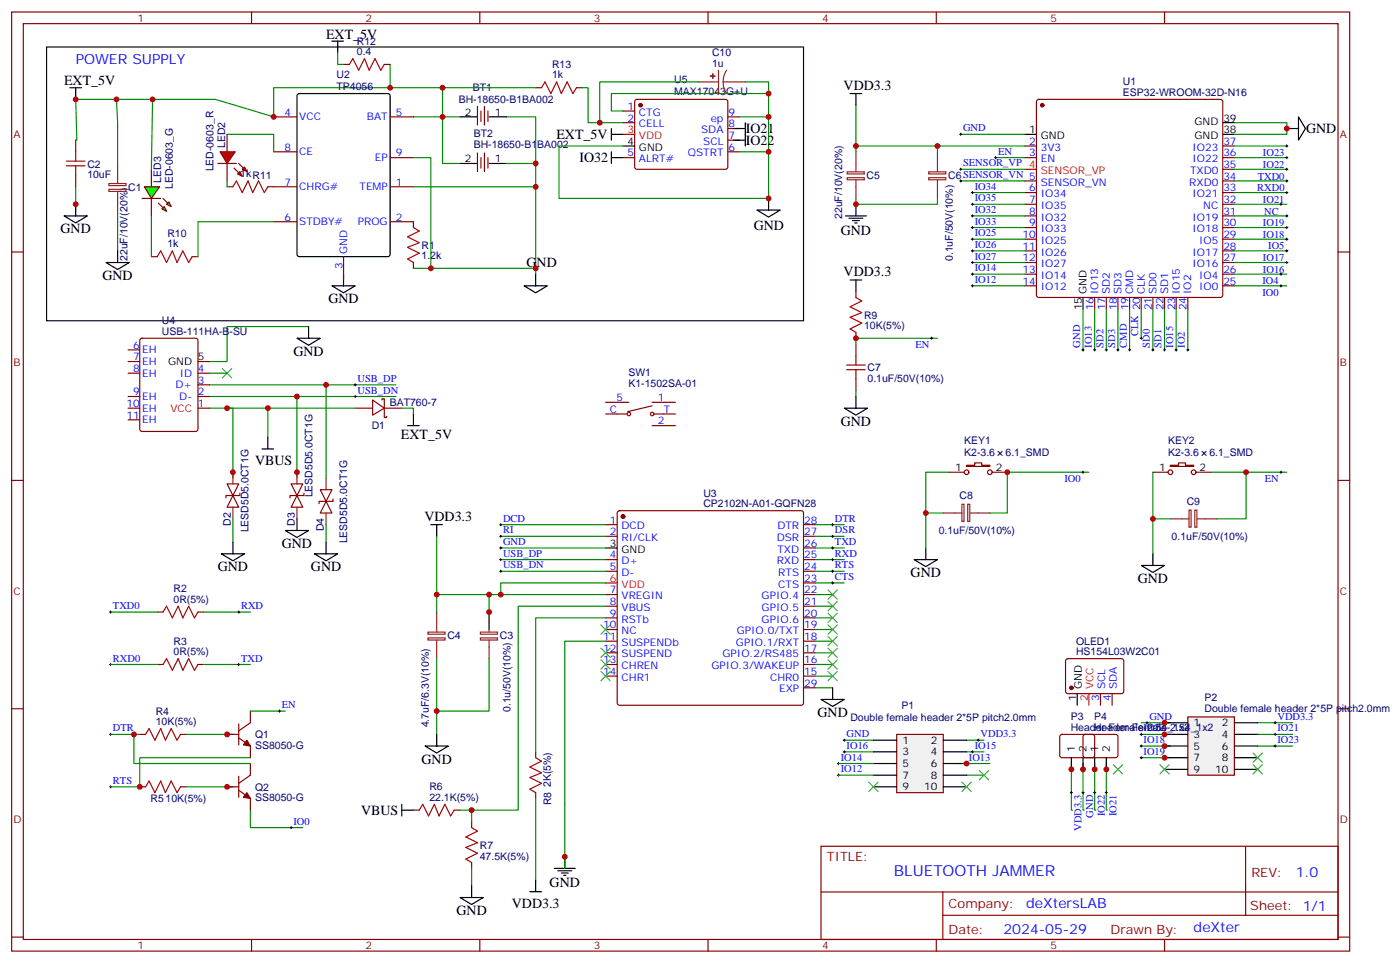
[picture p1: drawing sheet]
<svg xmlns="http://www.w3.org/2000/svg" width="424mm" height="292mm" viewBox="0 0 424 292" stroke-linecap="round" stroke-linejoin="round" font-family="sans-serif">
<g fill="none" stroke="#870000" stroke-width=".35">
<path d="M3.5 3.6h405.4v284.4h-405.4zM7.1 7.2h398.2v277.2h-398.2zM76.2 3.6v3.6M145.3 3.6v3.6M214.5 3.6v3.6M283.6 3.6v3.6M352.8 3.6v3.6M144.6 32.2v5.7M145.7 33.6v3.2M146.8 32.2v5.7M147.8 33.6v3.2M314.2 30.3l.5-.2h55l.5 .2 .2 .5v58.6l-.2 .5-.5 .2h-55l-.5-.3-.2-.4v-58.6z"/>
<path d="M310.4 44.2h3.6M310.4 47.7h3.6M310.4 54.8h3.6M310.4 58.3h3.6M370.4 44.2h3.5M370.4 47.7h3.5M370.4 51.3h3.5M370.4 54.8h3.5M370.4 58.3h3.5M3.5 76.3h3.6M310.4 61.8h3.6M310.4 65.4h3.6"/>
<path d="M310.4 68.9h3.6M310.4 72.4h3.6M310.4 76h3.6M310.4 79.5h3.6M370.4 61.8h3.5M370.4 65.4h3.5M370.4 68.9h3.5M370.4 72.4h3.5M370.4 76h3.5M370.4 79.5h3.5M405.3 76.3h3.6M259.3 88.3v1.8"/>
<path d="M310.4 83h3.6M310.4 86.5h3.6M331.6 90.1v3.5M335.1 90.1v3.5M338.7 90.1v3.5M342.2 90.1v3.5M345.7 90.1v3.5M349.2 90.1v3.5M352.8 90.1v3.5M356.3 90.1v3.5M359.8 90.1v3.5M370.4 83h3.5"/>
<path d="M370.4 86.5h3.5M259.3 100.6v1.8M259.3 104.2v3.5M259.3 114.8v3.5M107.6 123.6h5.3M112.9 121.1l3.5 2.5-3.5 2.1zM115.7 121.1v-.3h.7v5.6h.7v-.4M116.4 123.6h5.3M3.5 145.5h3.6M68.8 146.5h3.5l-1.7 3.5zM70.6 150l1.7 3.6h-3.5zM72.7 149.3v.7h-4.3v.7"/>
<path d="M88.2 146.5h3.5l-1.7 3.5zM90 150l1.7 3.6h-3.5zM92.1 149.3v.7h-4.3v.7M97 148.3h3.5l-1.7 3.5zM98.8 151.8l1.7 3.5h-3.5zM100.9 151.1v.7h-4.2v.7M183.4 158.9h3.6M187.2 154.8l.5-.2h55l.5 .2 .2 .5v57.5l-.2 .5-.5 .2h-55l-.5-.2-.2-.5v-57.5zM243.4 158.9h3.5M287.5 143h4.6M292.8 140.9h2.5v-.7h2.1v.7h2.5v.3h-7.1zM300.6 143h4.6"/>
<path d="M349.2 143h4.6M354.5 140.9h2.5v-.7h2.1v.7h2.5v.3h-7.1zM362.3 143h4.6M405.3 145.5h3.6M183.4 162.4h3.6M183.4 169.4h3.6M183.4 173h3.6M243.4 162.4h3.5M243.4 169.4h3.5M243.4 173h3.5M243.4 176.5h3.5M243.4 165.9h3.5"/>
<path d="M47.6 185.3h1.8M60 185.3h1.7M183.4 180h3.6M183.4 183.6h3.6M183.4 187.1h3.6M183.4 190.6h3.6M183.4 194.1h3.6M183.4 197.7h3.6M243.4 180h3.5M243.4 183.6h3.5M243.4 187.1h3.5M243.4 190.6h3.5"/>
<path d="M243.4 194.1h3.5M243.4 197.7h3.5M3.5 214.6h3.6M47.6 201.2h1.8M60 201.2h1.7M72.3 219.2v6.3M75.8 215.3v3.5l-3.5 2.5M183.4 201.2h3.6M183.4 204.7h3.6M243.4 201.2h3.5M243.4 204.7h3.5M243.4 208.2h3.5"/>
<path d="M405.3 214.6h3.6M42.3 222.4h1.8M42.3 238.2h1.8M54.7 222.4h1.7M54.7 238.2h1.7M68.8 222.4h3.5M68.8 238.2h3.5M72.3 223.4l3.5 2.5v3.5M72.3 239.3l3.5 2.5v3.5M72.3 235.1v6.3M75.8 231.2v3.5l-3.5 2.5M162.3 227.6v1.8"/>
<path d="M162.3 240v1.8M125.2 245.3h1.8M137.6 245.3h1.7M142.9 248.8v1.8M248.7 256.2h156.6v28.2h-156.6zM377.3 256.2v20.9M142.9 261.2v1.7M248.7 270.1h156.5M285.6 277.1h119.6M285.6 270.1v14.1M3.5 283.7h3.6M76.2 284.4v3.6"/>
<path d="M145.3 284.4v3.6M214.5 284.4v3.6M283.6 284.4v3.6M352.8 284.4v3.6M405.3 283.7h3.6"/>
<circle cx="292.8" cy="143" r=".71"/>
<circle cx="299.9" cy="143" r=".71"/>
<circle cx="354.5" cy="143" r=".71"/>
<circle cx="361.6" cy="143" r=".71"/>
</g>
<g fill="none" stroke="#000" stroke-width=".35">
<path d="M14.1 14.2h229.3v82.9h-229.3zM100.5 12.5h3.6M102.3 12.5v3.5M21.2 26.6h3.5M22.9 26.6v3.5M139.3 35.4h5.3M148.2 35.4h5.3M257.5 28.3h3.6M259.3 28.3v3.6M370.4 37.1h3.5M389.8 38.9h3.5M393.3 35.4l2.2 3.5-2.2 3.5z"/>
<path d="M310.4 40.7h3.6M370.4 40.7h3.5M19.4 65.4h7.1l-3.6 2.1zM22.9 61.8v3.6M32.1 79.5h7.1l-3.6 2.1zM35.6 76v3.5M256.1 65.4h6.4M257.2 66.1h4.2M258.2 66.8h2.1M258.9 67.5h.7M259.3 61.8v3.6M93.5 98.9v3.5"/>
<path d="M100.5 86.5h7.1l-3.5 2.2zM104.1 83v3.5M158.7 86.5h7.1l-3.5 2.2zM162.3 83v3.5M257.5 84.8h3.6M259.3 84.8v3.5M328.1 90.1v3.5M90 102.4h7l-3.5 2.1zM79.4 135.9h3.5M81.1 132.4v3.5M123.5 128.9h3.5M125.2 125.3v3.6"/>
<path d="M255.8 123.6h7l-3.5 2.1zM259.3 120.1v3.5M90 157.1v3.5M130.5 158.9h3.6M132.3 158.9v3.5M67 167.7h7.1l-3.5 2.1zM70.6 164.1v3.6M86.4 160.6h7.1l-3.5 2.1zM95.2 167.7h7.1l-3.5 2.1zM98.8 164.1v3.6M183.4 165.9h3.6M276.9 169.4h7.1l-3.5 2.2z"/>
<path d="M280.5 165.9v3.5M345.7 171.2h7.1l-3.6 2.1zM349.2 167.7v3.5M248.7 211.8h7.1l-3.6 2.1zM252.2 208.2v3.6M128.8 225.9h7l-3.5 2.1zM132.3 222.4v3.5M121.7 245.3h3.5M121.7 243.5v3.6M171.1 259.4v3.5M139.3 271.7h7.1l-3.5 2.2zM142.9 268.2v3.5"/>
<path d="M160.5 270h3.5M162.3 266.5v3.5M167.9 262.9h6.4M169 263.6h4.2M170 264.3h2.2M170.7 265h.7"/>
</g>
<path d="M310.4 51.3h3.6M183.4 176.5h3.6" fill="none" stroke="#f00" stroke-width=".35"/>
<g fill="#870000" stroke="#870000" stroke-width=".35">
<path d="M74.8 224.1l1 1.8-2.1-.4z"/>
<path d="M74.8 240l1 1.8-2.1-.4z"/>
<circle cx="315.7" cy="31.9" r=".53"/>
<circle cx="188.7" cy="156.4" r=".53"/>
</g>
<g fill="none" stroke="#008700" stroke-width=".35">
<path d="M134.1 35.4v-8.8h-51.2v8.8l-17.6-5.3h-42.4l.4 12.3h-.4M153.5 35.4h8.8v47.6M259.3 31.9v12.3h51.1M373.9 37.1h15.9v3.6h-15.9M22.9 56.6v7M259.3 44.2v1.8M284 44.2v1.8M291 40.7h19.4M291 51.3h19.4M291 54.8h19.4M294.6 58.3h15.8M301.6 47.7h8.8"/>
<path d="M373.9 47.7h15.9M373.9 51.3h15.9M373.9 54.8h15.9M373.9 58.3h15.9M373.9 44.2h15.9M35.6 63.6v12.4M259.3 60.1v1.7h24.7v-1.7M294.6 61.8h15.8M294.6 65.4h15.8M294.6 68.9h15.8M294.6 72.4h15.8M294.6 76h15.8"/>
<path d="M294.6 79.5h15.8M373.9 61.8h15.9M373.9 65.4h15.9M373.9 68.9h15.9M373.9 72.4h15.9M373.9 76h15.9M373.9 79.5h15.9M93.5 98.9h-24.7v10.6h-5.3M294.6 83h15.8M294.6 86.5h15.8M328.1 93.6v12.3M331.6 93.6v12.3"/>
<path d="M335.1 93.6v12.3M338.7 93.6v12.3M342.2 93.6v12.3M345.7 93.6v8.8M349.2 93.6v12.3M352.8 93.6v12.3M356.3 93.6v12.3M359.8 93.6v12.3M373.9 83h15.9M373.9 86.5h15.9M63.5 116.5h56.4M98.8 116.5v28.2"/>
<path d="M259.3 118.3v1.8M284 102.4h-24.7v1.8M63.5 120.1h56.4M63.5 123.6h7.1v21.1M68.8 123.6h38.8M81.1 123.6v8.8M90 120.1v24.6M121.7 123.6h3.5v1.7M70.6 157.1v7M98.8 158.9v5.2M151.7 158.9h31.7M246.9 158.9h8.9"/>
<path d="M280.5 155.3h5.3M287.5 143h-7v22.9M329.8 143h-24.6v12.3h-5.3M349.2 143v24.7M349.2 157.1h5.3M366.9 143h22.9M377.5 143v14.1h-8.8M132.3 162.4v22.9M151.7 173h31.7M151.7 169.4h31.7M151.7 165.9h31.7M151.7 162.4h31.7"/>
<path d="M183.4 176.5h-31.7v3.5M246.9 176.5h8.9M246.9 173h8.9M246.9 169.4h8.9M246.9 165.9h8.9M246.9 162.4h8.9M33.5 185.3h14.1M61.7 185.3h14.1M132.3 199.4v23M132.3 180h51.1M148.2 199.4v15.9h-15.9M148.2 180v10.6"/>
<path d="M183.4 183.6h-26.4v61.7h-17.7M183.4 187.1h-21.1v40.5M183.4 194.1h-12.3v68.8M246.9 197.7h5.3M246.9 194.1h5.3M246.9 190.6h5.3M246.9 187.1h5.3M246.9 183.6h5.3M246.9 180h5.3M33.5 201.2h14.1M61.7 201.2h14.1M75.8 215.3h10.6"/>
<path d="M246.9 201.2h5.3M246.9 204.7h5.3M246.9 208.2h5.3M345.7 218.8h8.8M381 218.8h10.6M33.5 222.4h8.8M40.6 222.4v8.8h35.2M56.4 222.4h14.2M56.4 238.2h14.2M75.8 229.4h-33.5v8.8h-8.8M255.8 224.1h8.8M255.8 227.6h8.8"/>
<path d="M289.3 231.2h10.6M292.8 224.1h5.3M292.8 227.6h5.3M292.8 234.7h5.3M324.6 231.2v14.1h.3M328.1 231.2v14.1h.3M331.6 231.2v14.1h.4M335.1 231.2v14.1h.4M345.7 222.4h8.8M345.7 225.9h8.8M345.7 229.4h8.8M381 222.4h10.6"/>
<path d="M381 225.9h10.6M75.8 245.3v5.3h15.9M142.9 245.3v3.5M162.3 241.8v24.7M142.9 262.9v5.3"/>
</g>
<g fill="none" stroke="#8c2424" stroke-width=".35">
<path d="M33 55.6h5.2v.6h-5.2zM33 57.3h5.2v.7h-5.2zM35.6 49.5v6M35.6 58v5.6M256.6 52h5.2v.7h-5.2zM256.6 53.8h5.2v.6h-5.2zM259.3 46v6M259.3 54.4v5.7M281.3 52h5.2v.7h-5.2zM281.3 53.8h5.2v.6h-5.2zM284 46v6M284 54.4v5.7"/>
<path d="M70.6 143v3.5M70.6 153.6v3.5M90 143v3.5M90 153.6v3.5M98.8 144.7v3.6M98.8 155.3v3.6M285.8 155.3h5.6M291.4 152.7h.6v5.2h-.6zM293.2 152.7h.6v5.2h-.6zM293.9 155.3h6M354.5 157.1h5.7M360.2 154.4h.6v5.2h-.6z"/>
<path d="M361.9 154.4h.7v5.2h-.7zM362.7 157.1h6M129.6 191.4h5.2v.6h-5.2zM129.6 193.1h5.2v.7h-5.2zM132.3 185.3v6M132.3 193.8v5.6M145.5 191.4h5.2v.6h-5.2zM145.5 193.1h5.2v.7h-5.2zM148.2 185.3v6M148.2 193.8v5.6"/>
</g>
<g fill="none" stroke="#000" stroke-width=".3">
<path d="M290.7 40.7h.7M290.7 51.3h.7M290.7 54.8h.7M291 40.3v.7M291 50.9v.7M291 54.4v.7M294.2 58.3h.7M294.6 58v.7M301.3 47.7h.7M301.6 47.4v.7M389.5 47.7h.7M389.5 51.3h.7"/>
<path d="M389.5 54.8h.7M389.5 58.3h.7M389.5 44.2h.7M389.8 43.9v.7M389.8 47.4v.7M389.8 50.9v.7M389.8 54.4v.7M389.8 58v.7M294.2 61.8h.7M294.2 65.4h.7M294.2 68.9h.7M294.2 72.4h.7"/>
<path d="M294.2 76h.7M294.2 79.5h.7M294.6 61.5v.7M294.6 65v.7M294.6 68.5v.8M294.6 72.1v.7M294.6 75.6v.7M294.6 79.1v.7M387.7 61.8h.7M388.1 61.5v.7M389.5 65.4h.7M389.5 68.9h.7"/>
<path d="M389.5 72.4h.7M389.5 76h.7M389.5 79.5h.7M389.8 65v.7M389.8 68.5v.8M389.8 72.1v.7M389.8 75.6v.7M389.8 79.1v.7M294.2 83h.7M294.2 86.5h.7M294.6 82.7v.7M294.6 86.2v.7"/>
<path d="M387.7 83h.7M387.7 86.5h.7M388.1 82.7v.7M388.1 86.2v.7M107.2 116.5h.7M107.6 116.2v.7M107.6 119.7v.7M281.9 102.4h.7M282.2 102.1v.7M327.7 105.9h.7M328.1 105.6v.7M331.3 105.9h.7"/>
<path d="M331.6 105.6v.7M334.8 105.9h.7M335.1 105.6v.7M338.3 105.9h.7M338.7 105.6v.7M341.8 105.9h.7M342.2 105.6v.7M345.4 102.4h.7M345.7 102.1v.7M348.9 105.9h.7M349.2 105.6v.7M352.4 105.9h.7"/>
<path d="M352.8 105.6v.7M356 105.9h.7M356.3 105.6v.7M359.5 105.9h.7M359.8 105.6v.7M107.2 120.1h.7M151.3 158.9h.7M151.7 158.5v.7M251.9 158.9h.7M252.2 158.5v.7M327.7 143h.7M328.1 142.6v.7"/>
<path d="M387.7 143h.7M388.1 142.6v.7M151.3 173h.7M151.3 169.4h.7M151.3 165.9h.7M151.3 162.4h.7M151.7 162v.7M151.7 165.6v.7M151.7 169.1v.7M151.7 172.6v.7M251.9 176.5h.7M251.9 173h.7"/>
<path d="M251.9 169.4h.7M251.9 165.9h.7M251.9 162.4h.7M252.2 162v.7M252.2 165.6v.7M252.2 169.1v.7M252.2 172.6v.7M252.2 176.1v.7M33.2 185.3h.7M33.5 185v.7M72 185.3h.7M72.3 185v.7"/>
<path d="M33.2 201.2h.7M33.5 200.8v.7M72 201.2h.7M72.3 200.8v.7M84.3 215.3h.7M84.7 214.9v.8M347.1 218.8h.7M347.5 218.5v.7M385.9 218.8h.7M386.3 218.5v.7M33.2 222.4h.7M33.2 238.2h.7"/>
<path d="M33.5 222v.7M33.5 237.9v.7M253.6 231.2h.8M253.6 234.7h.8M254 230.8v.7M254 234.4v.7M255.4 224.1h.7M255.4 227.6h.7M255.8 223.8v.7M255.8 227.3v.7M292.5 231.2h.7M292.8 230.8v.7"/>
<path d="M294.2 227.6h.7M294.6 227.3v.7M296 224.1h.7M296.3 223.8v.7M324.2 240h.7M324.6 239.6v.7M327.7 240h.7M328.1 239.6v.7M331.3 240h.7M331.6 239.6v.7M334.8 240h.7M335.1 239.6v.7"/>
<path d="M345.4 222.4h.7M345.4 225.9h.7M345.4 229.4h.7M345.7 222v.7M345.7 225.5v.7M345.7 229.1v.7M385.9 222.4h.7M385.9 225.9h.7M386.3 222v.7M386.3 225.5v.7M87.8 250.6h.7M88.2 250.2v.7"/>
</g>
<g fill="none" stroke="#3c3" stroke-width=".35">
<path d="M67.4 111.6l2.8 2.8M70.2 111.6l-2.8 2.8M250.8 178.6l2.8 2.8M253.6 178.6l-2.8 2.8M182 189.2l2.9 2.8M182 196.3l2.9 2.8M182 199.8l2.9 2.8M184.9 189.2l-2.9 2.8M184.9 196.3l-2.9 2.8M184.9 199.8l-2.9 2.8M250.8 199.8l2.8 2.8M250.8 196.3l2.8 2.8"/>
<path d="M250.8 192.7l2.8 2.8M250.8 189.2l2.8 2.8M250.8 185.7l2.8 2.8M250.8 182.1l2.8 2.9M253.6 199.8l-2.8 2.8M253.6 196.3l-2.8 2.8M253.6 192.7l-2.8 2.8M253.6 189.2l-2.8 2.8M253.6 185.7l-2.8 2.8M253.6 182.1l-2.8 2.9M182 203.3l2.9 2.8M184.9 203.3l-2.9 2.8"/>
<path d="M250.8 203.3l2.8 2.8M253.6 203.3l-2.8 2.8M296.7 233.3l2.8 2.8M299.5 233.3l-2.8 2.8"/>
</g>
<path d="M259.3 90.1l1.8 1-3.6 1.8 3.6 1.8-3.6 1.4 3.6 1.7-3.6 1.8 1.8 1M256.5 111.9h5.6M256.5 110.5h5.6M259.3 107.7v2.8M259.3 111.9v2.9M49.4 185.3l1-1.7 1.8 3.5 1.8-3.5 1.4 3.5 1.7-3.5 1.8 3.5 1.1-1.8M49.4 201.2l1-1.8 1.8 3.6 1.8-3.6 1.4 3.6 1.7-3.6 1.8 3.6 1.1-1.8M44.1 222.4l1.1-1.8 1.7 3.5 1.8-3.5 1.4 3.5 1.8-3.5 1.7 3.5 1.1-1.7M44.1 238.2l1.1-1.7 1.7 3.5 1.8-3.5 1.4 3.5 1.8-3.5 1.7 3.5 1.1-1.8M162.3 229.4l1.7 1.1-3.5 1.7 3.5 1.8-3.5 1.4 3.5 1.8-3.5 1.7 1.8 1.1M127 245.3l1.1-1.8 1.7 3.6 1.8-3.6 1.4 3.6 1.8-3.6 1.7 3.6 1.1-1.8M142.9 250.6l1.7 1-3.5 1.8 3.5 1.8-3.5 1.4 3.5 1.7-3.5 1.8 1.8 1.1" fill="none" stroke="#a10000" stroke-width=".35"/>
<path d="M271.6 222.4h14.2v17.6h-14.2z" fill="#f0f0f0" stroke="#870000" stroke-width=".35"/>
<path d="M264.6 224.1h7M264.6 227.6h7M264.6 231.2h7M264.6 234.7h7M264.6 238.2h7M285.8 224.1h7M285.8 227.6h7M285.8 231.2h7M285.8 234.7h7M285.8 238.2h7" fill="none" stroke="#000" stroke-width=".35"/>
<path d="M254 231.2h10.6M254 234.7h10.6" fill="none" stroke="#008700" stroke-width=".35"/>
<path d="M263.2 236.8l2.8 2.8M266 236.8l-2.8 2.8M291.4 236.8l2.8 2.8M294.2 236.8l-2.8 2.8" fill="none" stroke="#3c3" stroke-width=".35"/>
<path d="M359.8 217.1h14.1v17.6h-14.1z" fill="#f0f0f0" stroke="#870000" stroke-width=".35"/>
<g fill="none" stroke="#000" stroke-width=".35">
<path d="M90.2 28.5l.5-.2h26.8l.6 .5 .1 48.2-.5 .7h-27l-.7-.4v-48.3zM139.3 49.5h5.3M148.2 49.5h5.3M188.7 44.2h3.6M326.3 210v3.5M352.8 218.8h7M373.9 218.8h7.1M352.8 222.4h7M352.8 225.9h7M352.8 229.4h7M352.8 232.9h7M373.9 222.4h7.1"/>
<path d="M373.9 225.9h7.1M373.9 229.4h7.1M373.9 232.9h7.1"/>
</g>
<path d="M337.3 231.5l2.8 2.9M340.1 231.5l-2.8 2.9M351.4 231.5l2.8 2.9M354.2 231.5l-2.8 2.9M379.6 231.5l2.8 2.9M379.6 228l2.8 2.8M382.4 231.5l-2.8 2.9M382.4 228l-2.8 2.8" fill="none" stroke="#3c3" stroke-width=".35"/>
<g fill="none" stroke="#870000" stroke-width=".35">
<path d="M82.9 35.4h7.1M118.2 35.4h7M188.7 33.6h3.6M188.7 37.1h3.6M192.5 30.3l.5-.2h26.8l.5 .2 .2 .5-.1 20-.6 .5-27.1-.1-.4-.6v-19.8zM220.5 38.9h3.5M220.5 35.4h3.5M82.9 46h7.1M82.9 56.6h7.1M118.2 47.7h7M118.2 56.6h7M144.6 46.3v5.7"/>
<path d="M145.7 47.7v3.2M146.8 46.3v5.7M147.8 47.7v3.2M188.7 47.7h3.6M220.5 46h3.5M220.5 42.4h3.5M82.9 67.1h7.1M104.1 77.7v7.1M118.2 67.1h7M38.8 113h3.5M38.8 109.5h3.5M38.8 105.9h3.5"/>
<path d="M42.6 102.6l.4-.2h16.3l.6 .4 .1 27.1-.5 .7h-16.5l-.6-.4-.1-27.1zM60 116.5h3.5M60 113h3.5M60 109.5h3.5M38.8 123.6h3.5M38.8 120.1h3.5M38.8 127.1h3.5M60 123.6h3.5M60 120.1h3.5M323 199.6l.5-.2 16.5 .1 .4 .6v9.5l-.7 .4-16.5-.1-.4-.6v-9.2zM333.4 210v3.5M336.9 210v3.5"/>
</g>
<path d="M35.3 30.1l.3 7v12.4M125.2 35.4h14.1M134.1 35.4v14.1h5.2M153.5 49.5h8.8M63.5 113h5.3" fill="none" stroke="#008700" stroke-width=".35"/>
<g fill="#870000" stroke="#870000" stroke-width=".35">
<circle cx="324.6" cy="208.2" r=".53"/>
<circle cx="194" cy="31.9" r=".53"/>
</g>
<path d="M188.7 40.7h3.6M329.8 210v3.5" fill="none" stroke="#f00" stroke-width=".35"/>
<g fill="#f00" stroke="#870000" stroke-width=".35">
<path d="M66.7 46h4.6l-2.5 3.5z"/>
<path d="M66 49.5h5.6z"/>
</g>
<g fill="#870000" stroke="#870000" stroke-width=".35">
<path d="M72.3 49.5l1.4 1.4z"/>
<path d="M70.9 50.9l1.4 1.4z"/>
</g>
<g fill="#f00" stroke="#870000" stroke-width=".35">
<path d="M73.4 51.3l.7-.7 .7 1.4z"/>
<path d="M72 52.7l.7-.7 .7 1.4z"/>
</g>
<path d="M45.9 51.3v5.3M68.8 40.7v5.3M68.8 49.5v5.3M45.9 60.1v5.3" fill="none" stroke="#870000" stroke-width=".35"/>
<g fill="#0f0" stroke="#870000" stroke-width=".35">
<path d="M49 63.3l.7-.8 .7 1.5z"/>
<path d="M50.4 61.8l.8-.7 .7 1.4z"/>
</g>
<g fill="#870000" stroke="#870000" stroke-width=".35">
<path d="M48 61.5l1.4 1.4z"/>
<path d="M49.4 60.1l1.4 1.4z"/>
</g>
<path d="M43 60.1h5.7z" fill="#f00" stroke="#870000" stroke-width=".35"/>
<path d="M43.7 56.6h4.6l-2.4 3.5z" fill="#0f0" stroke="#870000" stroke-width=".35"/>
<g fill="none" stroke="#008700" stroke-width=".35">
<path d="M102.3 16v3.5h1.8M118.2 19.5v7.1M46.2 30.1l-.3 21.2M134.1 26.6h28.2M176.4 26.6h1.8v10.5h10.5M188.7 33.6h-3.5v-5.3h47.6v7.1M211.7 24.8h-30v12.3M224 35.4h8.8v10.6M225.8 24.8h7v3.5M68.8 40.7h14.1v5.3M68.8 54.8v1.8M125.2 47.7h5.3v33.5"/>
<path d="M125.2 56.6h37.1M188.7 44.2h-19.4v15.9h63.5v-14.1h-8.8M45.9 65.4v12.3M82.9 67.1h-22.9v10.6M125.2 81.2h37.1"/>
</g>
<path d="M105.8 19.5l1.1-1.8 1.8 3.6 1.7-3.6 1.4 3.6 1.8-3.6 1.8 3.6 1-1.8M164 26.6l1.1-1.8 1.8 3.5 1.7-3.5 1.4 3.5 1.8-3.5 1.8 3.5 1-1.7M20.1 50.2h5.7M20.1 48.8h5.7M22.9 46v2.8M22.9 50.2v2.8M70.6 56.6l1-1.8 1.8 3.5 1.7-3.5 1.5 3.5 1.7-3.5 1.8 3.5 1-1.7M47.6 77.7l1.1-1.7 1.7 3.5 1.8-3.5 1.4 3.5 1.8-3.5 1.7 3.5 1.1-1.8M125.2 68.9l1.8 1.1-3.5 1.7 3.5 1.8-3.5 1.4 3.5 1.8-3.5 1.7 1.7 1.1" fill="none" stroke="#a10000" stroke-width=".35"/>
<g fill="none" stroke="#870000" stroke-width=".35">
<path d="M104.1 19.5h1.7M116.4 19.5h1.8M162.3 26.6h1.7M174.6 26.6h1.8M22.9 42.4v3.6M22.9 53v3.6M68.8 56.6h1.8M81.1 56.6h1.8M45.9 77.7h1.7M58.2 77.7h1.8M125.2 67.1v1.8M125.2 79.5v1.7"/>
<path d="M183.4 125.3h6.4M183.4 121.8h7.1M197.6 122.9l-7.5 1.7M197.6 121.8h7M197.6 128.9h7M198.3 125.3h6.3M321.3 222.6l.4-.2h9.5l.4 .7-.1 5.9-.6 .4-9.4-.1-.5-.6v-5.6zM328.3 222.6l.5-.2h9.4l.5 .7-.1 5.9-.6 .4-9.5-.1-.4-.6v-5.6z"/>
<circle cx="190.5" cy="125.3" r=".53"/>
<circle cx="197.6" cy="125.3" r=".53"/>
</g>
<g fill="none" stroke="#000" stroke-width=".35">
<path d="M185.2 38.9v3.5M222.2 38.9h3.6M225.8 37.1v7.1M185.2 40.7h3.5M185.2 46v3.5M185.2 47.7h3.5M222.2 42.4h3.6M229.3 63.6h7.1l-3.6 2.1zM232.8 60.1v3.5M324.6 229.4v3.5M328.1 229.4v3.5M331.6 229.4v3.5"/>
<path d="M335.1 229.4v3.5"/>
</g>
<path d="M211.7 24.8h6M217.7 21.3v7M219.1 24.8l.2 1.9 .8 1.6M219.1 24.8h6.7M220.1 21.3l-.8 1.6-.2 1.9" fill="none" stroke="#8c2424" stroke-width=".35"/>
<g fill="#8c2424" stroke="#8c2424" stroke-width=".35">
<path d="M215.9 22.3v1.4z"/>
<path d="M215.2 23l1.4 .1z"/>
</g>
<g fill="#c00">
<circle cx="70.6" cy="143" r=".88"/>
<circle cx="68.8" cy="123.6" r=".88"/>
<circle cx="90" cy="120.1" r=".88"/>
<circle cx="90" cy="143" r=".88"/>
<circle cx="81.1" cy="123.6" r=".88"/>
<circle cx="98.8" cy="116.5" r=".88"/>
<circle cx="68.8" cy="222.4" r=".88"/>
<circle cx="68.8" cy="238.2" r=".88"/>
<circle cx="42.3" cy="238.2" r=".88"/>
<circle cx="40.6" cy="222.4" r=".88"/>
<circle cx="148.2" cy="185.3" r=".88"/>
<circle cx="132.3" cy="215.3" r=".88"/>
<circle cx="132.3" cy="180" r=".88"/>
<circle cx="151.7" cy="180" r=".88"/>
<circle cx="148.2" cy="180" r=".88"/>
<circle cx="142.9" cy="245.3" r=".88"/>
<circle cx="171.1" cy="259.4" r=".88"/>
<circle cx="259.3" cy="44.2" r=".88"/>
<circle cx="284" cy="44.2" r=".88"/>
<circle cx="259.3" cy="61.8" r=".88"/>
<circle cx="259.3" cy="102.4" r=".88"/>
<circle cx="280.5" cy="155.3" r=".88"/>
<circle cx="349.3" cy="157.1" r=".88"/>
<circle cx="305.2" cy="143" r=".88"/>
<circle cx="377.5" cy="143" r=".88"/>
<circle cx="389.8" cy="38.9" r=".88"/>
<circle cx="292.8" cy="231.2" r=".88"/>
<circle cx="352.8" cy="218.8" r=".88"/>
<circle cx="352.8" cy="225.9" r=".88"/>
<circle cx="352.8" cy="229.4" r=".88"/>
<circle cx="352.8" cy="222.4" r=".88"/>
<circle cx="134.1" cy="35.4" r=".88"/>
<circle cx="46.2" cy="30.1" r=".88"/>
<circle cx="35.3" cy="30.1" r=".88"/>
<circle cx="22.9" cy="30.1" r=".88"/>
<circle cx="22.9" cy="61.8" r=".88"/>
<circle cx="82.9" cy="35.4" r=".88"/>
<circle cx="162.3" cy="49.5" r=".88"/>
<circle cx="162.3" cy="56.6" r=".88"/>
<circle cx="162.3" cy="81.2" r=".88"/>
<circle cx="130.5" cy="81.2" r=".88"/>
<circle cx="118.2" cy="26.6" r=".88"/>
<circle cx="134.1" cy="26.6" r=".88"/>
<circle cx="232.8" cy="46" r=".88"/>
<circle cx="232.8" cy="60.1" r=".88"/>
<circle cx="232.8" cy="35.4" r=".88"/>
<circle cx="181.7" cy="37.1" r=".88"/>
<circle cx="232.8" cy="28.3" r=".88"/>
<circle cx="324.6" cy="232.9" r=".88"/>
<circle cx="328.1" cy="232.9" r=".88"/>
<circle cx="331.6" cy="232.9" r=".88"/>
<circle cx="335.1" cy="232.9" r=".88"/>
</g>
<text font-size="4.6" fill="#00f" x="270.8" y="265.3">BLUETOOTH JAMMER</text>
<g font-size="4.2">
<text x="98.8" y="11.7">EXT_5V</text>
<text x="19.4" y="25.9">EXT_5V</text>
<text x="255.6" y="27.1">VDD3.3</text>
<text x="226" y="40.3">IO21</text>
<text x="395.6" y="40.3">GND</text>
<text x="168.6" y="42">EXT_5V</text>
<text x="226" y="43.8">IO22</text>
<text x="175.6" y="49.1">IO32</text>
<text x="18.3" y="70.7">GND</text>
<text x="228.3" y="69.6">GND</text>
<text x="254.7" y="71">GND</text>
<text x="159.5" y="80.9">GND</text>
<text x="255.6" y="83.6">VDD3.3</text>
<text x="31" y="84.8">GND</text>
<text x="99.5" y="91.8">GND</text>
<text x="88.9" y="107.7">GND</text>
<text x="254.7" y="128.9">GND</text>
<text x="121.5" y="132.9">EXT_5V</text>
<text x="77.3" y="140.8">VBUS</text>
<text x="128.6" y="157.6">VDD3.3</text>
<text x="85.4" y="165.9">GND</text>
<text x="66" y="173">GND</text>
<text x="94.2" y="173">GND</text>
<text x="275.9" y="174.7">GND</text>
<text x="344.7" y="176.5">GND</text>
<text x="247.6" y="217.1">GND</text>
<text x="127.7" y="231.2">GND</text>
<text x="109.4" y="246.6">VBUS</text>
<text x="166.5" y="268.6">GND</text>
<text x="155.1" y="274.9">VDD3.3</text>
<text x="138.3" y="277">GND</text>
</g>
<g font-size="4.2" fill="#00f">
<text x="22.9" y="19.5">POWER SUPPLY</text>
<text x="392.5" y="265.5">1.0</text>
<text x="310.9" y="275">deXtersLAB</text>
<text x="304" y="282.9">2024-05-29</text>
<text x="361.6" y="282.3">deXter</text>
</g>
<g font-size="3.9" fill="#800">
<text x="250.5" y="260.8">TITLE:</text>
<text x="379.1" y="265.5">REV:</text>
<text x="287.4" y="275">Company:</text>
<text x="378.7" y="275.6">Sheet: 1/1</text>
<text x="287.4" y="282.7">Date:</text>
<text x="336.4" y="282.8">Drawn By:</text>
</g>
<g font-size="3.2" fill="#800">
<text x="41.6" y="6.6">1</text>
<text x="110.8" y="6.6">2</text>
<text x="179.9" y="6.6">3</text>
<text x="249.1" y="6.6">4</text>
<text x="318.2" y="6.6">5</text>
<text x="4.1" y="41.7">A</text>
<text x="405.9" y="41.7">A</text>
<text x="4.1" y="110.9">B</text>
<text x="405.9" y="110.9">B</text>
<text x="4.1" y="180">C</text>
<text x="405.9" y="180">C</text>
<text x="4.1" y="249.2">D</text>
<text x="405.9" y="249.2">D</text>
<text x="41.6" y="287.4">1</text>
<text x="110.8" y="287.4">2</text>
<text x="179.9" y="287.4">3</text>
<text x="249.1" y="287.4">4</text>
<text x="318.2" y="287.4">5</text>
</g>
<g font-size="3.2" fill="#000080">
<text x="108.1" y="16.7">0.4</text>
<text x="108.1" y="13.6">R12</text>
<text x="215.7" y="17">C10</text>
<text x="102" y="23.7">U2</text>
<text x="167.2" y="23.7">1k</text>
<text x="167.2" y="20.6">R13</text>
<text x="215.7" y="20.2">1u</text>
<text x="102" y="27.3">TP4056</text>
<text x="143.2" y="27.4">BT1</text>
<text x="204.3" y="28.7">MAX17043G+U</text>
<text x="204.3" y="25.2">U5</text>
<text x="340.2" y="29">ESP32-WROOM-32D-N16</text>
<text x="340.2" y="25.8">U1</text>
<text x="139" y="31.2">BH-18650-B1BA002</text>
<text x="143.5" y="41.6">BT2</text>
<text x="68.2" y="44.8" transform="rotate(-90 68.2 44.8)">LED2</text>
<text x="143.5" y="44.8">BH-18650-B1BA002</text>
<text x="26.5" y="54">10uF</text>
<text x="26.5" y="50.8">C2</text>
<text x="64.7" y="51.9" transform="rotate(-90 64.7 51.9)">LED-0603_R</text>
<text x="72.8" y="53.7">1kR11</text>
<text x="38.9" y="57.7">C1</text>
<text x="48.8" y="55.4" transform="rotate(-90 48.8 55.4)">LED3</text>
<text x="52.3" y="57.3" transform="rotate(-90 52.3 57.3)">LED-0603_G</text>
<text x="262.5" y="54.3">C5</text>
<text x="287.2" y="54.3">C6SENSOR_VN 5</text>
<text x="50.7" y="71.7">R10</text>
<text x="255.1" y="66.3" transform="rotate(-90 255.1 66.3)">22uF/10V(20%)</text>
<text x="50.7" y="74.9">1k</text>
<text x="127.7" y="75.4">R1</text>
<text x="38.6" y="79" transform="rotate(-90 38.6 79)">22uF/10V(20%)</text>
<text x="127.7" y="78.5">1.2k</text>
<text x="288.7" y="79.1" transform="rotate(-90 288.7 79.1)">0.1uF/50V(10%)</text>
<text x="49.1" y="101.4">USB-111HA-B-SU</text>
<text x="49.1" y="98.2">U4</text>
<text x="261.8" y="99.7">10K(5%)</text>
<text x="261.8" y="96.5">R9</text>
<text x="190.4" y="113.9">SW1</text>
<text x="262.8" y="112.4">C7</text>
<text x="190.4" y="117.1">K1-1502SA-01</text>
<text x="262.8" y="115.6">0.1uF/50V(10%)</text>
<text x="118.1" y="123">BAT760-7</text>
<text x="112.6" y="130">D1</text>
<text x="292.1" y="134.5">KEY1</text>
<text x="353.8" y="134.5">KEY2</text>
<text x="292.1" y="138">K2-3.6</text>
<text x="304.6" y="138">6.1_SMD</text>
<text x="353.8" y="138">K2-3.6</text>
<text x="366.4" y="138">6.1_SMD</text>
<text x="94.7" y="150.6" transform="rotate(-90 94.7 150.6)">LESD5D5.0CT1G</text>
<text x="213.1" y="153.6">CP2102N-A01-GQFN28</text>
<text x="213.1" y="150.6">U3</text>
<text x="290.7" y="151.1">C8</text>
<text x="359.5" y="152.9">C9</text>
<text x="70" y="159.2" transform="rotate(-90 70 159.2)">D2</text>
<text x="75.3" y="161.2" transform="rotate(-90 75.3 161.2)">LESD5D5.0CT1G</text>
<text x="89.3" y="159.2" transform="rotate(-90 89.3 159.2)">D3</text>
<text x="98.1" y="160.9" transform="rotate(-90 98.1 160.9)">D4</text>
<text x="284.4" y="161.7">0.1uF/50V(10%)</text>
<text x="105.2" y="164.5" transform="rotate(-90 105.2 164.5)">LESD5D5.0CT1G</text>
<text x="354.9" y="163.5">0.1uF/50V(10%)</text>
<text x="52.6" y="179.4">R2</text>
<text x="52.6" y="182.5">0R(5%)</text>
<text x="52.6" y="195.2">R3</text>
<text x="135.5" y="193.5">C4</text>
<text x="151.4" y="193.5">C3</text>
<text x="326" y="195.2">OLED1</text>
<text x="52.6" y="198.4">0R(5%)</text>
<text x="326" y="198.4">HS154L03W2C01</text>
<text x="154.6" y="215.6" transform="rotate(-90 154.6 215.6)">0.1u/50V(10%)</text>
<text x="273.1" y="214.7">P1</text>
<text x="364.9" y="215.6">Double female header 2*5P pitch2.0mm</text>
<text x="364.9" y="212.3">P2</text>
<text x="47.2" y="219.5">10K(5%)</text>
<text x="47.2" y="216.4">R4</text>
<text x="129.9" y="220.3" transform="rotate(-90 129.9 220.3)">4.7uF/6.3V(10%)</text>
<text x="257.6" y="218.3">Double female header 2*5P pitch2.0mm</text>
<text x="324.4" y="221.3">Header-Female-2.54_1x2</text>
<text x="324.4" y="218.1">P3</text>
<text x="331.4" y="221.3">Header-Female-2.54_1x2</text>
<text x="331.4" y="218.1">P4</text>
<text x="77.3" y="226.7">SS8050-G</text>
<text x="77.3" y="223.5">Q1</text>
<text x="77.3" y="239.3">Q2</text>
<text x="130.1" y="239.3">R6</text>
<text x="166.9" y="238.3" transform="rotate(-90 166.9 238.3)">2K(5%)</text>
<text x="45.6" y="242.9">R510K(5%)</text>
<text x="77.3" y="242.6">SS8050-G</text>
<text x="130.1" y="242.5">22.1K(5%)</text>
<text x="166.9" y="243.8" transform="rotate(-90 166.9 243.8)">R8</text>
<text x="145.3" y="257.1">R7</text>
<text x="145.3" y="260.3">47.5K(5%)</text>
</g>
<g font-size="3.2" fill="#00f">
<text x="86.2" y="35">4</text>
<text x="119.9" y="35">5</text>
<text x="190.1" y="33.3">1</text>
<text x="193.6" y="35">CTG</text>
<text x="220.7" y="35">9</text>
<text x="90.7" y="36.4">VCC</text>
<text x="111.2" y="36.4">BAT</text>
<text x="190.1" y="36.8">2</text>
<text x="193.6" y="38.6">CELL</text>
<text x="212.4" y="40.3">SDA</text>
<text x="215.3" y="36.8">ep</text>
<text x="220.7" y="38.6">8</text>
<text x="291.7" y="39.8">GND</text>
<text x="86.2" y="45.6">8</text>
<text x="90.7" y="47">CE</text>
<text x="119.9" y="47.4">9</text>
<text x="190.1" y="47.4">5</text>
<text x="208.4" y="47.4">QSTRT</text>
<text x="213" y="43.9">SCL</text>
<text x="220.7" y="45.6">6</text>
<text x="220.7" y="42.1">7</text>
<text x="302.3" y="46.8">EN</text>
<text x="311.8" y="47.4">3</text>
<text x="311.8" y="43.9">2</text>
<text x="315.3" y="45.6">3V3</text>
<text x="361.2" y="45.6">IO23</text>
<text x="370.6" y="43.9">37</text>
<text x="370.6" y="47.4">36</text>
<text x="382.6" y="47.3">IO23</text>
<text x="113.6" y="48.8">EP</text>
<text x="193.6" y="49.1">ALRT#</text>
<text x="291.7" y="50.4">SENSOR_VP 4</text>
<text x="315.3" y="49.1">EN</text>
<text x="360.5" y="52.7">TXD0</text>
<text x="361.2" y="49.1">IO22</text>
<text x="370.6" y="50.9">35</text>
<text x="382.6" y="50.8">IO22</text>
<text x="86.2" y="56.2">7</text>
<text x="90.7" y="57.6">CHRG#</text>
<text x="108.9" y="57.6">TEMP</text>
<text x="119.9" y="56.2">1</text>
<text x="295.3" y="57.4">IO34</text>
<text x="311.8" y="58">6</text>
<text x="315.3" y="59.7">IO34</text>
<text x="315.3" y="56.2">SENSOR_VN</text>
<text x="360.3" y="56.2">RXD0</text>
<text x="361.2" y="59.7">IO21</text>
<text x="370.6" y="54.4">34</text>
<text x="370.6" y="58">33</text>
<text x="380.9" y="57.9">RXD0</text>
<text x="381" y="54.4">TXD0</text>
<text x="295.3" y="61">IO35</text>
<text x="295.3" y="64.5">IO32</text>
<text x="311.8" y="65">8</text>
<text x="311.8" y="61.5">7</text>
<text x="315.3" y="63.3">IO35</text>
<text x="364.5" y="63.3">NC</text>
<text x="370.6" y="61.5">32</text>
<text x="370.6" y="65">31</text>
<text x="382.6" y="61.4">IO21</text>
<text x="383" y="64.9">NC</text>
<text x="86.2" y="66.8">6</text>
<text x="90.7" y="68.2">STDBY#</text>
<text x="108.4" y="68.2">PROG</text>
<text x="119.9" y="66.8">2</text>
<text x="295.3" y="68">IO33</text>
<text x="295.3" y="71.5">IO25</text>
<text x="311.8" y="68.5">9</text>
<text x="315.3" y="70.3">IO33</text>
<text x="315.3" y="66.8">IO32</text>
<text x="361.2" y="66.8">IO19</text>
<text x="361.2" y="70.3">IO18</text>
<text x="370.6" y="68.5">30</text>
<text x="382.6" y="68.5">IO19</text>
<text x="105.1" y="77" transform="rotate(-90 105.1 77)">GND</text>
<text x="295.3" y="75.1">IO26</text>
<text x="309.8" y="75.6">11</text>
<text x="309.8" y="72.1">10</text>
<text x="315.3" y="77.4">IO26</text>
<text x="315.3" y="73.8">IO25</text>
<text x="361.2" y="77.4">IO17</text>
<text x="363.3" y="73.8">IO5</text>
<text x="370.6" y="72.1">29</text>
<text x="370.6" y="75.6">28</text>
<text x="382.6" y="72">IO18</text>
<text x="384.2" y="75.5">IO5</text>
<text x="103.7" y="81.5" transform="rotate(-90 103.7 81.5)">3</text>
<text x="295.3" y="78.6">IO27</text>
<text x="295.3" y="82.1">IO14</text>
<text x="309.8" y="82.7">13</text>
<text x="309.8" y="79.1">12</text>
<text x="315.3" y="80.9">IO27</text>
<text x="361.2" y="80.9">IO16</text>
<text x="370.6" y="79.1">27</text>
<text x="370.6" y="82.7">26</text>
<text x="382.6" y="82.6">IO16</text>
<text x="382.6" y="79.1">IO17</text>
<text x="295.3" y="85.7">IO12</text>
<text x="309.8" y="86.2">14</text>
<text x="315.3" y="87.9">IO12</text>
<text x="315.3" y="84.4">IO14</text>
<text x="332.7" y="89" transform="rotate(-90 332.7 89)">IO13</text>
<text x="336.2" y="89" transform="rotate(-90 336.2 89)">SD2</text>
<text x="339.7" y="89" transform="rotate(-90 339.7 89)">SD3</text>
<text x="343.3" y="89" transform="rotate(-90 343.3 89)">CMD</text>
<text x="346.8" y="89" transform="rotate(-90 346.8 89)">CLK</text>
<text x="350.3" y="89" transform="rotate(-90 350.3 89)">SD0</text>
<text x="353.8" y="89" transform="rotate(-90 353.8 89)">SD1</text>
<text x="357.4" y="89" transform="rotate(-90 357.4 89)">IO15</text>
<text x="360.9" y="89" transform="rotate(-90 360.9 89)">IO2</text>
<text x="363.3" y="84.4">IO4</text>
<text x="363.3" y="87.9">IO0</text>
<text x="370.6" y="86.2">25</text>
<text x="382.4" y="89.6">IO0</text>
<text x="382.4" y="86.1">IO4</text>
<text x="331.3" y="93.9" transform="rotate(-90 331.3 93.9)">16</text>
<text x="334.8" y="93.9" transform="rotate(-90 334.8 93.9)">17</text>
<text x="338.3" y="93.9" transform="rotate(-90 338.3 93.9)">18</text>
<text x="341.8" y="93.9" transform="rotate(-90 341.8 93.9)">19</text>
<text x="348.9" y="93.9" transform="rotate(-90 348.9 93.9)">21</text>
<text x="352.4" y="93.9" transform="rotate(-90 352.4 93.9)">22</text>
<text x="356" y="93.9" transform="rotate(-90 356 93.9)">23</text>
<text x="359.5" y="93.9" transform="rotate(-90 359.5 93.9)">24</text>
<text x="344.8" y="101.7" transform="rotate(-90 344.8 101.7)">CLK 20</text>
<text x="40.3" y="105.6">6</text>
<text x="43" y="107">EH</text>
<text x="277.3" y="105.5">EN</text>
<text x="327.2" y="105.2" transform="rotate(-90 327.2 105.2)">GND</text>
<text x="330.7" y="105.2" transform="rotate(-90 330.7 105.2)">IO13</text>
<text x="334.3" y="105.2" transform="rotate(-90 334.3 105.2)">SD2</text>
<text x="337.8" y="105.2" transform="rotate(-90 337.8 105.2)">SD3</text>
<text x="341.3" y="105.2" transform="rotate(-90 341.3 105.2)">CMD</text>
<text x="348.4" y="105.2" transform="rotate(-90 348.4 105.2)">SD0</text>
<text x="351.9" y="105.2" transform="rotate(-90 351.9 105.2)">SD1</text>
<text x="355.4" y="105.2" transform="rotate(-90 355.4 105.2)">IO15</text>
<text x="359" y="105.2" transform="rotate(-90 359 105.2)">IO2</text>
<text x="40.3" y="112.6">8</text>
<text x="40.3" y="109.1">7</text>
<text x="43" y="110.5">EH</text>
<text x="60" y="112.6">4</text>
<text x="40.3" y="119.7">9</text>
<text x="43" y="114.1">EH</text>
<text x="53.2" y="117.6">D+</text>
<text x="54.4" y="114.1">ID</text>
<text x="60" y="119.7">2</text>
<text x="60" y="116.2">3</text>
<text x="108.3" y="115.6">USB_DP</text>
<text x="108.3" y="119.2">USB_DN</text>
<text x="38.3" y="123.2">10</text>
<text x="43" y="121.1">EH</text>
<text x="43" y="124.6">EH</text>
<text x="54.3" y="121.1">D-</text>
<text x="60" y="123.2">1</text>
<text x="184.8" y="125">C</text>
<text x="186.7" y="121.5">5</text>
<text x="199.3" y="121.5">1</text>
<text x="201.1" y="125">T</text>
<text x="38.3" y="126.8">11</text>
<text x="43" y="128.2">EH</text>
<text x="199.3" y="128.5">2</text>
<text x="322.5" y="146.1">IO0</text>
<text x="383.1" y="146.1">EN</text>
<text x="152.4" y="158">DCD</text>
<text x="152.4" y="161.5">RI</text>
<text x="184.8" y="158.5">1</text>
<text x="188.3" y="160.3">DCD</text>
<text x="235.5" y="160.3">DTR</text>
<text x="243.6" y="158.5">28</text>
<text x="252.9" y="161.5">DSR</text>
<text x="252.9" y="158">DTR</text>
<text x="152.4" y="165">GND</text>
<text x="184.8" y="162">2</text>
<text x="188.3" y="163.8">RI/CLK</text>
<text x="235.3" y="163.8">DSR</text>
<text x="235.5" y="167.3">TXD</text>
<text x="243.6" y="165.6">26</text>
<text x="243.6" y="162">27</text>
<text x="252.9" y="165">TXD</text>
<text x="152.4" y="168.6">USB_DP</text>
<text x="152.4" y="172.1">USB_DN</text>
<text x="184.8" y="169.1">4</text>
<text x="184.8" y="172.6">5</text>
<text x="188.3" y="170.9">D+</text>
<text x="235.3" y="170.9">RXD</text>
<text x="243.6" y="172.6">24</text>
<text x="243.6" y="169.1">25</text>
<text x="252.9" y="172.1">RTS</text>
<text x="252.9" y="168.6">RXD</text>
<text x="184.8" y="179.7">7</text>
<text x="188.3" y="174.4">D-</text>
<text x="235.8" y="177.9">CTS</text>
<text x="235.8" y="174.4">RTS</text>
<text x="243.6" y="179.7">22</text>
<text x="243.6" y="176.1">23</text>
<text x="252.9" y="175.6">CTS</text>
<text x="34.2" y="184.4">TXD0</text>
<text x="73" y="184.4">RXD</text>
<text x="184.8" y="183.2">8</text>
<text x="188.3" y="181.4">VREGIN</text>
<text x="188.3" y="185">VBUS</text>
<text x="230.7" y="185">GPIO.5</text>
<text x="230.7" y="181.4">GPIO.4</text>
<text x="243.6" y="183.2">21</text>
<text x="182.8" y="190.3">10</text>
<text x="184.8" y="186.7">9</text>
<text x="188.3" y="188.5">RSTb</text>
<text x="230.7" y="188.5">GPIO.6</text>
<text x="243.6" y="190.3">19</text>
<text x="243.6" y="186.7">20</text>
<text x="182.8" y="193.8">11</text>
<text x="182.8" y="197.3">12</text>
<text x="188.3" y="192">NC</text>
<text x="188.3" y="195.5">SUSPENDb</text>
<text x="223" y="195.5">GPIO.1/RXT</text>
<text x="223.2" y="192">GPIO.0/TXT</text>
<text x="243.6" y="197.3">17</text>
<text x="243.6" y="193.8">18</text>
<text x="34.2" y="200.3">RXD0</text>
<text x="73" y="200.3">TXD</text>
<text x="182.8" y="200.8">13</text>
<text x="188.3" y="199.1">SUSPEND</text>
<text x="188.3" y="202.6">CHREN</text>
<text x="215.6" y="202.6">GPIO.3/WAKEUP</text>
<text x="218.9" y="199.1">GPIO.2/RS485</text>
<text x="243.6" y="200.8">16</text>
<text x="182.8" y="204.4">14</text>
<text x="188.3" y="206.1">CHR1</text>
<text x="233.3" y="206.1">CHR0</text>
<text x="236" y="209.7">EXP</text>
<text x="243.6" y="204.4">15</text>
<text x="243.6" y="207.9">29</text>
<text x="334.8" y="208.7" transform="rotate(-90 334.8 208.7)">SCL</text>
<text x="338.3" y="208.7" transform="rotate(-90 338.3 208.7)">SDA</text>
<text x="85.4" y="214.4">EN</text>
<text x="333" y="212.2" transform="rotate(-90 333 212.2)">3</text>
<text x="336.5" y="212.2" transform="rotate(-90 336.5 212.2)">4</text>
<text x="34.2" y="221.5">DTR</text>
<text x="346.4" y="221.5">IO22</text>
<text x="348.2" y="217.9">GND</text>
<text x="387" y="217.9">VDD3.3</text>
<text x="387" y="221.5">IO21</text>
<text x="256.5" y="223.2">GND</text>
<text x="256.5" y="226.8">IO16</text>
<text x="295.3" y="226.8">IO15</text>
<text x="297" y="223.2">VDD3.3</text>
<text x="346.4" y="225">IO18</text>
<text x="387" y="225">IO23</text>
<text x="254.7" y="230.3">IO14</text>
<text x="254.7" y="233.8">IO12</text>
<text x="293.5" y="230.3">IO13</text>
<text x="346.4" y="228.5">IO19</text>
<text x="34.2" y="237.3">RTS</text>
<text x="88.9" y="249.7">IO0</text>
<text x="327.7" y="251.5" transform="rotate(-90 327.7 251.5)">VDD3.3</text>
<text x="331.2" y="247.6" transform="rotate(-90 331.2 247.6)">GND</text>
<text x="334.7" y="247.2" transform="rotate(-90 334.7 247.2)">IO22</text>
<text x="338.2" y="247.2" transform="rotate(-90 338.2 247.2)">IO21</text>
</g>
<g font-size="3.2">
<text x="140.9" y="35">2</text>
<text x="149.9" y="35">1</text>
<text x="311.8" y="40.3">1</text>
<text x="361.8" y="37.9">GND</text>
<text x="370.6" y="36.8">39</text>
<text x="370.6" y="40.3">38</text>
<text x="190.1" y="43.9">4</text>
<text x="193.6" y="45.6">GND</text>
<text x="315.3" y="42.1">GND</text>
<text x="361.8" y="42.1">GND</text>
<text x="140.9" y="49.1">2</text>
<text x="149.9" y="49.1">1</text>
<text x="329.1" y="89" transform="rotate(-90 329.1 89)">GND</text>
<text x="327.7" y="93.9" transform="rotate(-90 327.7 93.9)">15</text>
<text x="50.9" y="110.5">GND</text>
<text x="60" y="109.1">5</text>
<text x="289.4" y="142.6">1</text>
<text x="301.6" y="142.6">2</text>
<text x="351.1" y="142.6">1</text>
<text x="363.4" y="142.6">2</text>
<text x="184.8" y="165.6">3</text>
<text x="188.3" y="167.3">GND</text>
<text x="327.7" y="208.7" transform="rotate(-90 327.7 208.7)">GND</text>
<text x="326" y="212.2" transform="rotate(-90 326 212.2)">1</text>
<text x="361.6" y="219.9">1</text>
<text x="370.2" y="219.9">2</text>
<text x="273.4" y="225.2">1</text>
<text x="282" y="225.2">2</text>
<text x="325.6" y="227.6" transform="rotate(-90 325.6 227.6)">1</text>
<text x="329.1" y="227.6" transform="rotate(-90 329.1 227.6)">2</text>
<text x="332.7" y="227.6" transform="rotate(-90 332.7 227.6)">1</text>
<text x="336.2" y="227.6" transform="rotate(-90 336.2 227.6)">2</text>
<text x="361.6" y="223.4">3</text>
<text x="361.6" y="226.9">5</text>
<text x="370.2" y="223.4">4</text>
<text x="370.2" y="226.9">6</text>
<text x="273.4" y="228.7">3</text>
<text x="273.4" y="232.2">5</text>
<text x="282" y="228.7">4</text>
<text x="282" y="232.2">6</text>
<text x="361.6" y="230.5">7</text>
<text x="361.6" y="234">9</text>
<text x="368.1" y="234">10</text>
<text x="370.2" y="230.5">8</text>
<text x="273.4" y="235.8">7</text>
<text x="273.4" y="239.3">9</text>
<text x="280" y="239.3">10</text>
<text x="282" y="235.8">8</text>
</g>
<g font-size="3.2" fill="#f00">
<text x="190.1" y="40.3">3</text>
<text x="193.6" y="42.1">VDD</text>
<text x="315.3" y="52.7">SENSOR_VP</text>
<text x="51.6" y="124.6">VCC</text>
<text x="184.8" y="176.1">6</text>
<text x="188.3" y="177.9">VDD</text>
<text x="331.3" y="208.7" transform="rotate(-90 331.3 208.7)">VCC</text>
<text x="329.5" y="212.2" transform="rotate(-90 329.5 212.2)">2</text>
</g>
</svg>
